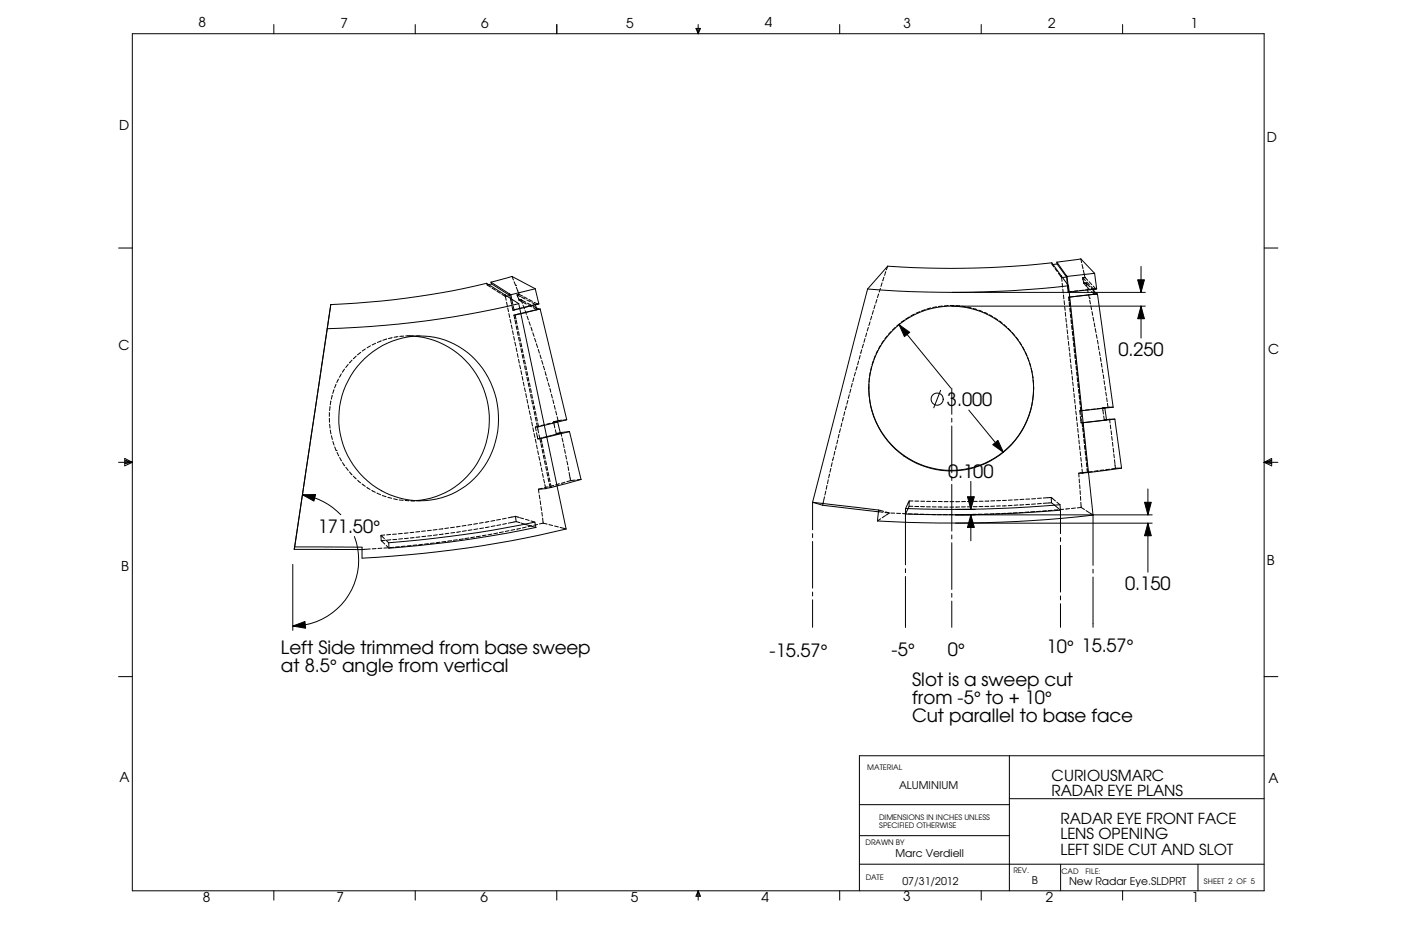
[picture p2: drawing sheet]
<svg xmlns="http://www.w3.org/2000/svg" width="457mm" height="305mm" viewBox="0 0 457 305" stroke-linecap="round" stroke-linejoin="round" font-family="sans-serif">
<g fill="none" stroke="#000" stroke-width=".33">
<path d="M43.2 11h369.3v279.7h-369.3zM89.4 8v3M135.5 8v3M181.7 8v3M227.1 9.3h1.5l-.8 1.7zM227.5 9.3l.3 1.7M227.8 8v3M228.3 9.3l-.5 1.7M274 8v3M320.2 8v3M366.4 8v3M38.7 80.9h4.5"/>
<path d="M108 99.4l-12 79.9M108 99.4l-1.2 7.9M158.8 92.5a264.9 264.9 0 0 1-50.8 6.9M158.8 92.5l.2 .5M158.8 92.5l6 3.8M159 93l1.1 .7M160.2 92.1l6.1 3.8M160.2 92.1l.2 .6M160.4 92.7l-1.4 .3M160.4 92.7l6 3.7M160.6 94l1.1 .7M162.2 95l1.1 .7"/>
<path d="M163.8 96.1l1.1 .7M164.8 96.3l.1 .5M164.8 96.3h.1M164.8 96.3l4.5 2.8M164.9 96.8l.3 1.2M165.3 98.6l.3 1.3M166.3 95.9h.1M166.3 95.9l.1 .5M166.3 95.9l.4 .3M166.4 96.4l-1.5 .4M166.4 96.4l.6 2.9M166.7 96.2l.6 3.1"/>
<path d="M167.1 90.2l-6.9 1.9M167.1 99.9l.3 1.3M167.1 90.2l.5 1.2M167.1 90.2l7.6 4M167.5 99.9l.3 1.3M167.8 91.9l.5 1.2M168.3 93.1h.1M168.5 93.7l.9 2.4M168.7 96.2l1.1 .6M168.7 96.2l.2 .5M168.9 96.7l.3 .8M169.2 97.5l.2 .5 .7-.2"/>
<path d="M169.2 97.5l.9 .3M169.3 99.1a302.5 302.5 0 0 1-62.5 8.2M169.3 99.1l15.4 73.5M169.4 96.1h.1M169.4 96l1.1 .6M169.4 98l1.1 .6M169.4 96.1l-.7 .1M169.4 96.1l-.5 .6M170.1 97.8l.4 1.2M170.1 97.8l1.5 .8M170.2 97l1.2 .6M170.6 98.6l1.2 .6"/>
<path d="M170.7 99.6l.5 1.2M170.9 96.9l1.1 .6M171.9 97.9l1.2 .6M172.1 98.9l1.2 .6M172.3 100l-1.2 .3M172.3 99.5l1.2 .6M172.6 97.7l1.1 .6M173.6 98.8l1.2 .6M173.8 99.8l2 1.1M174.3 98.6l1.1 .6M174.7 94.2l-8 2M174.7 94.2l1.2 5"/>
<path d="M174.8 99.4l-1.9 .4M174.8 99.4l.3 1.6M175.4 99.2l-.6 .2M175.9 99.2l-8.1 2M175.9 99.2h-.5M283.1 94.3l-17.9 69.6M285.6 99.5l-.4 1.3M286.2 97.7l-.4 1.2M286.7 95.9l-.4 1.2M287.3 94.1l-.4 1.2M287.9 92.3l-.4 1.2M288.5 90.5l-.4 1.2"/>
<path d="M289.1 88.6l-.4 1.3M289.7 86.9l-.4 1.2M289.7 86.9l-6.6 7.4M307.5 99.9l-1.3 .1M309.4 99.7l-1.3 .1M310 99.7h1.3M310.6 95.4h63.2M310.6 99.9h63.2M312 99.7l1.2 .1M313.8 99.9l1.3 .2M343.2 85.8a300 300 0 0 1-53.5 1.1M343.2 85.8l.2 .6"/>
<path d="M343.2 85.8l3.2 4.3M343.4 86.4l.5 .7M344.3 87.6l.8 1M344.9 85.6l3.1 4.3M344.9 85.6l.1 .5M345 86.1l-1.6 .3M345 86.1l3.1 4.3M345.4 89.2l1.1 1.4M346.4 90.1l.1 .5M346.4 90.1h.1M346.4 90.1l2.3 3.2M346.5 90.6l.1 1.2"/>
<path d="M346.6 92.5l.2 1.2M346.8 94.4l.2 1.2M347 96.3l.2 1.2M347.3 98.1l.1 1.3M348 89.9h.1M348 89.9l.1 .5M348 89.9l.2 .3M348.1 90.4l-1.6 .2M348.1 90.4l.3 3.6M348.2 90.2l.6 5.1M348.4 94l.2 1.3M348.7 93.3a339 339 0 0 1-65.6 1"/>
<path d="M348.7 93.3l8 74.8M348.7 97l.2 1.2M348.7 97h.3M348.9 98.7l.1 1.2M349 97l.1 1.2M349.1 96.9l-.4 .1M349.1 96.9l-.1 .1M349.1 98.7l.2 1.2M349.8 95.1l-1.2 .2M351.7 94.9l-1.3 .1M352.7 84.5l-7.8 1.1M352.7 84.5l.3 1.2"/>
<path d="M352.7 84.5l4.5 4.7M353.1 86.3l.3 1.3M353.3 90.6l.1 .1M353.3 90.6l.1 .5M353.4 90.7l.8 .9M353.4 91.1l.2 .9M353.5 88.2l.5 2.4M353.6 94.7l-1.3 .1M353.6 92l.5 .4h.4M353.6 92l.1 .5M353.7 92.5l.8 .9M354 90.6h-.7"/>
<path d="M354 90.6l-.6 .5M354.1 90.5l.9 1M354.5 92.4l.2 1.2M354.5 92.4l-.8 .1M354.5 92.4l1.1 1.2M354.7 92l.8 1M354.8 94.2l.3 1.3M354.9 93.8l.9 .9M355.2 96.1l.3 1.2M355.4 91.9l.9 1M355.5 94.5l-1.3 .1M355.5 97.3h.1"/>
<path d="M355.6 98l.3 1.2M356 99.8l.2 1.2M356 93.4l.9 1M356.1 94l1.8 1.9M356.2 95.1l.9 1M356.7 93.3l.9 1-.7 .1M356.9 94.4h.1M356.9 94.4l.2 1.6M357.1 96l-8 .9M357.1 96v.1M357.2 89.2l-9 1M357.2 89.2l.7 5.1"/>
<path d="M357.9 94.3l-1.8 .1M357.9 94.3l-9.3 1M357.9 95.9l-.8 .2M357.9 95.9h.2M358.1 95.9l-9 1M358.1 95.9l5.2 37M371.3 91.3h2.2l-1.1 4.1zM372.4 99.9l1.1 4.1h-2.2zM372.4 87v8.4M372.4 99.9v10.4M412.5 80.9h4.5M106.8 107.3l-10.6 71.2"/>
<path d="M113.6 118.9l-.8 1M114.9 117.5l-.9 .9M116.2 116.2l-.9 .9M116.8 115.7l-.1 .1M117.7 115l-.9 .7M119 117a25.4 25.4 0 0 1 42.4 11.2 26.9 26.9 0 0 1-17.3 34.2 26.8 26.8 0 0 1-30.2-12.9 26.8 26.8 0 0 1 5.1-32.5zM119.3 113.9l-1.1 .7M120.9 112.9l-1.1 .6M122.6 112l-1.1 .6M124.3 111.3l-1.2 .5M124.3 111.3h.1M126.2 110.6l-1.3 .4"/>
<path d="M128 110.2l-1.3 .3M129.9 109.9l-1.3 .2M131.7 109.7l-1.2 .1M132.4 109.6l2.3 .1M133.1 109.6h2M135.3 109.7a27.3 27.3 0 0 1 23.7 20.9 27.3 27.3 0 0 1-12 29.3l-1.5 .8a24.1 24.1 0 0 1-9.5 2.6M135.8 109.6h1.2M165.7 100.5l.2 1.2M166.1 102.4l.2 1.2M166.5 104.2l.3 1.3M166.9 106.1l.2 1.2M167.3 107.9l.2 1.3"/>
<path d="M167.6 109.8l.3 1.2M167.7 102.8l.3 1.3M167.8 101.2h-.4M168 111.7l.3 1.2M168.1 104.5l.2 1.2M168.1 102.8l.3 1.3M168.4 106.4l.3 1.2M168.4 104.4l.3 1.3M168.4 113.5l.3 1.3M168.6 100.9l-1.2 .3M168.8 108.2l.3 1.3M168.8 115.4l.3 1.2"/>
<path d="M168.8 106.3l.3 1.3M169.2 110.1l.3 1.2M169.2 117.3l.3 1.2M169.2 108.2l.3 1.2M169.6 119.1l.3 1.3M169.6 110.1l.3 1.2M169.6 112l.3 1.2M170 113.8l.3 1.3M170 111.9l.3 1.3M170.4 115.7l.2 1.2M170.4 113.8l.2 1.2M170.4 100.4l-1.2 .4"/>
<path d="M170.8 117.6l.3 1.2M170.8 115.7l.2 1.2M171.2 117.5l.3 1.2M171.2 119.4l.3 1.2M171.4 101.4l.4 1.2M171.6 119.4l.2 1.2M172 103.2l.4 1.2M172.6 105l.5 1.2M173.3 106.8l.4 1.2M173.9 108.6l.4 1.2M174 100.4l1.2 .6M174.5 110.4l.4 1.2"/>
<path d="M175 112.2l.5 1.2M175.1 101l-7.4 1.9 .4-.1M175.1 101h.1M175.6 114l.4 1.2M175.8 100.9l-.6 .1M176.2 115.8l.4 1.3M176.3 100.8l8.7 36.2-9.2 2.3M176.3 100.8l-8.2 2M176.3 100.8l-.5 .1M176.8 117.6l.4 1.3M177.3 119.5l.4 1.2M279.7 119.6l-.4 1.3"/>
<path d="M280.2 117.8l-.3 1.2M280.7 116l-.3 1.2M281.2 114.1l-.3 1.3M281.8 112.3l-.4 1.2M282.3 110.5l-.4 1.2M282.8 108.7l-.3 1.2M283.4 106.8l-.4 1.2M283.9 105l-.4 1.2M284.4 119.7l-.3 1.2M284.5 103.2l-.4 1.2M284.9 117.9l-.3 1.2M285 101.3l-.4 1.3"/>
<path d="M285.6 116.1l-.4 1.2M286.4 114.4l-.5 1.1M287.4 112.7l-.7 1.1M288.4 111.1l-.7 1M289.6 109.6l-.8 1M290.8 108.2l-.9 .9M292.2 106.8l-.9 .9M293.4 106l3.5 2.5-1.8 1.4zM293.4 106l16.9 20.7M293.6 105.6l-.9 .8M295.1 104.4l-1 .8M296.8 103.4l-1.1 .7"/>
<path d="M298.4 102.5l-1.1 .6M300.1 101.7l-1.1 .5M301.9 101l-1.2 .5M303.7 100.5l-1.2 .3M305.6 100.1l-1.2 .3M315.7 100.2l1.2 .3M317.6 100.7l1.2 .3M319.4 101.2l1.2 .5M321.1 101.9l1.2 .6M322.9 102.7l1.1 .7M324.5 103.7l1.1 .7M326.1 104.7l1 .8"/>
<path d="M327.6 105.9l.9 .9M329 107.2l.9 .9M330.4 108.6l.8 .9M331.6 110l.8 1M332.7 111.5l.7 1.1M333.7 113.2l.6 1.1M334.6 114.9l.5 1.1M335.4 116.6l.4 1.2M336 118.4l.3 1.2M347.4 100l.2 1.3M347.6 101.9l.2 1.3M347.9 103.8l.1 1.3"/>
<path d="M348.1 105.7l.1 1.3M348.2 107.6l.2 1.3M348.4 109.5l.2 1.3M348.7 111.4l.1 1.3M348.9 113.3l.1 1.3M349.1 115.2l.1 1.3M349.1 100.6l.2 1.3M349.3 117.1l.1 1.3M349.3 102.5l.2 1.3M349.3 100.6l.2 1.3M349.5 119l.1 1.3M349.5 104.4l.1 1.2"/>
<path d="M349.5 102.5l.2 1.3M349.7 106.3l.1 1.2M349.7 104.4l.1 1.2M349.9 106.3l.2 1.2M349.9 108.2l.2 1.2M350.1 108.2l.2 1.2M350.1 110.1l.2 1.2M350.3 111.9l.2 1.3M350.4 110.1l.1 1.2M350.5 113.8l.1 1.3M350.5 111.9l.2 1.3M350.7 113.8l.2 1.3"/>
<path d="M350.7 115.7l.2 1.3M350.9 117.6l.2 1.3M350.9 115.7l.2 1.3M351.2 119.5l.1 1.3M351.2 117.6l.1 1.3M351.4 119.5l.1 1.3M356.4 101.7l.2 1.2M356.7 103.5l.3 1.3M357.1 105.4l.2 1.3M357.4 107.3l.3 1.2M357.8 109.2l.2 1.2M358.1 111l.3 1.3"/>
<path d="M358.4 112.9l.2 1.3M358.8 114.8l.2 1.2M359.1 116.7l.2 1.2M359.4 118.5l.2 1.3M107.5 136.5v1.3M107.5 134.6v1.3M107.6 138.4l.1 1.3M107.7 132.8l-.1 1.2M108 130.9l-.2 1.2M108.4 129l-.3 1.3M109 127.2l-.4 1.2M109.6 125.4l-.4 1.2"/>
<path d="M110.4 123.7l-.5 1.1M111.4 122l-.7 1.1M112.4 120.4l-.7 1.1M170 121l.3 1.2M170.4 122.9l.2 1.2M170.8 124.7l.2 1.2M171.2 126.6l.3 1.2M171.6 121.3l.2 1.2M171.6 128.4l.2 1.3M172 123.1l.2 1.3M172 130.3l.2 1.3M172 121.2l.2 1.3"/>
<path d="M172.3 132.2l.3 1.2M172.3 123.1l.3 1.2M172.4 125l.2 1.2M172.7 134l.3 1.3M172.8 126.9l.2 1.2M172.8 125l.2 1.2M173.1 128.7l.3 1.3M173.1 135.9l.3 1.3M173.1 126.8l.3 1.3M173.5 130.6l.3 1.2M173.5 137.8l.3 1.2M173.5 128.7l.3 1.2"/>
<path d="M173.9 139.6l.3 1.3M173.9 130.6l.3 1.2M173.9 132.5l.3 1.2M174.3 134.3l.3 1.3M174.3 132.4l.3 1.2M174.7 136.2l.3 1.2M174.7 134.3l.3 1.2M174.7 139.4l.3 1.2M175.1 138l.3 1.3M175.1 136.1l.2 1.3M175.4 139.3l.4 2M175.4 139.3l-.7 .1"/>
<path d="M175.5 138l.3 1.3M175.8 139.3h-.4M175.9 139l-1.2 .4M177.8 138.6l-1.3 .3M177.9 121.3l.3 1.2M178.4 123.1l.3 1.2M178.9 125l.4 1.2M179.5 126.8l.2 1.2M179.6 138.1l-1.2 .3M179.9 128.7l.4 1.2M180.4 130.5l.3 1.2M180.6 137.6l.5 2.1"/>
<path d="M180.9 132.3l.3 1.3M181.4 134.2l.3 1.2M181.8 136l.3 1.2M181.9 137.6l1 3.8M181.9 137.6l-1.6 .4M181.9 137.6l-1.3 .1M182.1 137.2h.1M183.4 137.1l-2.8 .6M185 137l-1.3 .1M274.3 139.9l-.3 1.2M274.7 138l-.3 1.3M275.2 136.2l-.3 1.2"/>
<path d="M275.7 134.4l-.3 1.2M276.2 132.5l-.4 1.2M276.7 130.7l-.3 1.2M277.2 128.8l-.4 1.2M277.7 127l-.4 1.2M278.1 125.1l-.3 1.3M278.6 123.3l-.3 1.2M279.1 121.5l-.3 1.2M283.5 126.6v.1M283.5 125.3a26.9 26.9 0 0 0 26.3 28.2 26.9 26.9 0 0 0 27.5-26.9M283.7 123.4l-.1 1.3M284 121.5l-.2 1.3"/>
<path d="M307 127.4l-2.3 5.7M310.6 126.7v8.5M310.6 136.5v1.3M310.6 139v15.3M316.1 133.8l11.3 13.8M336.5 120.2l.3 1.3M336.8 121.5h.1M336.9 122.1l.2 1.3M337.1 124l.2 1.3M337.3 125.3v1.3M337.3 126.6v.1M349.7 120.9l.1 1.2"/>
<path d="M349.9 122.8l.1 1.2M350.1 124.7l.1 1.2M350.3 126.6l.1 1.2M350.5 128.4l.1 1.3M350.7 130.3l.1 1.3M350.9 132.2l.1 1.3M351.1 134.2l.1 1.2M351.3 136l.1 1.3M351.3 121.4l.2 1.3M351.5 137.9l.1 1.3M351.5 123.3l.2 1.3M351.5 121.4l.2 1.3"/>
<path d="M351.7 139.8l.1 1.3M351.7 125.2l.2 1.3M351.7 123.3l.2 1.3M352 127.1l.1 1.3M352 125.2l.1 1.3M352.2 129l.1 1.3M352.2 127.1l.1 1.3M352.3 130.9l.2 1.3M352.4 129l.1 1.3M352.4 134.1h.5M352.4 134.1l.1 1.2M352.6 132.8l.3 3.3"/>
<path d="M352.6 130.9l.1 1.3M352.6 135.9l.2 2.1h.7M352.8 132.8l.1 1.3M353 136.7l.3 2.5M353.3 139.7l.1 1.2M353.4 138l.1 1.2M353.5 139.7l.2 1.2M353.6 133.9l-1.2 .2M355.5 133.7l-1.3 .1M357.4 133.5l-1.2 .1M359.7 120.4l.2 1.3M359.8 133.1h.8"/>
<path d="M359.8 133.1l.3 2M360 122.3l.2 1.3M360.2 135.8l.2 1.2M360.3 124.2l.2 1.2M360.4 137h.7M360.5 133.1l-2.4 .3M360.6 133.1v.1M360.6 133.2l.5 3.8M360.6 126.1l.2 1.2M360.8 128l.3 1.2M361.1 137l-7.6 .9M361.1 129.8l.2 1.3"/>
<path d="M361.4 131.7l.2 1.2M361.6 132.9l-1.8 .2M362.1 136.8l.1 1.2M362.1 136.8l-1.7 .2M362.3 138.7l.2 1.3M363.3 132.9l-10.4 1.2M363.3 132.9h-1.7M363.8 136.8l2.2 16M363.8 136.8l-10.3 1.2M363.8 136.8h-1.7M38.7 150.9h4.5M40.7 149.6l2.5 1.3-2.5 1.1z"/>
<path d="M40.7 150.2l2.5 .7M40.7 150.5l2.5 .4M43.2 150.9l-2.5 .3M107.8 140.3l.2 1.3M108.2 142.2l.3 1.2M108.6 144.1l.4 1.1M109.2 145.8l.5 1.2M109.7 147h.1M110 147.6l.5 1.2M110.8 149.3l.6 1.1M111.8 151l.7 1M112.9 152.5l.7 1"/>
<path d="M114 154l.9 1M115.3 155.4l.9 .9M116.7 156.7l1 .9M118.2 157.9l1 .8M119.7 159l1.1 .7M174.3 141.5l.3 1.2M174.7 143.3l.3 1.3M175.1 145.2l.2 1.3M175.1 141.2l.4 2M175.5 147.1l.2 1.2M175.7 159.7l.2 1.2M175.8 159.6l-.1 .1"/>
<path d="M175.9 149l.2 1.2M175.9 141.9l.3 1.3M176.2 143.2l.2 1.2M176.2 143.2h-.7M176.3 150.8l.2 1.3M176.5 144.8l.3 1.2M176.6 143.1l-.4 .1M176.6 143.1l.2 1.3M176.7 152.7l.2 1.2M176.7 142.9l-1.2 .3M176.9 146.7l.3 1.2M176.9 144.8l.3 1.2"/>
<path d="M177 159.3l-1.2 .3M177 154.6l.3 1.2M177.3 148.5l.2 1.3M177.3 146.6l.2 1.3M177.4 156.4l.3 1.2M177.7 150.4l.3 1.2M177.7 148.5l.2 1.2M177.8 158.2l.3 1.2M178.1 150.4l.3 1.2M178.1 152.3l.3 1.2M178.5 154.1l.2 1.3M178.5 152.2l.2 1.3"/>
<path d="M178.9 156l.2 1.2M178.9 154.1l.2 1.2M178.9 158.9l-1.3 .3M179.2 157.9l.3 1.2M179.2 156l.3 1.2M179.5 159.1l-3.8 .6M179.6 157.8l.3 1.3M179.9 159.1h-.4M180.7 158.4l-1.2 .3M181.2 140.3l.3 1.2M182.5 157.9l-1.2 .3M182.9 141.4l-5.8 1.4"/>
<path d="M182.9 141.4l-1.4 .1M183 141.1l.3 1.3M183 141.1l-1.5 .4M183.4 143l.3 1.2M183.9 144.8l.2 1.3M184.2 146.7l.3 1.3M184.4 157.4l-1.2 .3M184.6 148.6l.3 1.2M185 150.5l.3 1.2M185.4 152.3l.2 1.2M185.7 154.2l.2 1.2M185.8 140.8l-9.2 2.3"/>
<path d="M185.8 140.8l3.8 15.7M185.8 140.8l-2.8 .3M186 155.6l.2 1.2-1.2 .4M187.7 156.7l-1.5 .1M189.6 156.5l-9.7 2.6M189.6 156.5l-1.3 .1M269.9 158.4l-.3 1.3M270.3 156.5l-.3 1.3M270.7 154.7l-.3 1.3M271.1 152.9l-.3 1.2M271.6 151l-.3 1.2M272 149.1l-.3 1.3"/>
<path d="M272.5 147.3l-.3 1.2M272.9 145.5l-.3 1.2M273.4 143.6l-.3 1.2M273.8 141.7l-.3 1.3M310.6 155.5v1.3M310.6 158.1v15.2M316.8 157.1v9.1M324 145.1l1.7-1.4 1.7 3.9zM351.9 141.7l.1 1.3M352 154.4l.1 1.3M352 154.4h1.3M352.1 143.6l.1 1.3"/>
<path d="M352.2 156.3l.1 1.3M352.3 145.5l.1 1.3M352.3 158.2l.1 1.3M352.5 147.4l.1 1.3M352.7 149.3l.1 1.2M352.9 151.2l.2 1.2M353.1 153.1l.1 1.3M353.3 154.2l-1.3 .2M353.5 141.6l.2 1.2M353.7 143.5l.2 1.2M353.7 141.6l.2 1.2M353.9 143.5l.2 1.2"/>
<path d="M353.9 145.4l.1 1.2M354.1 147.2l.1 1.3M354.1 145.4l.1 1.2M354.3 149.1l.2 1.3M354.3 147.2l.2 1.3M354.5 151l.2 1.3M354.5 149.1l.2 1.3M354.6 154.1l-1.3 .1M354.7 153l.2 1.2M354.8 151l.1 1.3M354.9 154.2l-1.6 .2M354.9 153l.2 1.2"/>
<path d="M356.4 153.9l-1.2 .1M358.4 153.6l-1.3 .2M360.2 153.4l-1.2 .1M362.1 153.1l-1.3 .2M362.6 140.6l.2 1.3M362.8 142.5l.2 1.2M363.1 144.4l.1 1.2M363.3 146.3l.1 1.2M363.4 147.5h.1M363.5 148.2l.1 1.2M363.7 150l.2 1.3M363.9 151.6l.1 1.2"/>
<path d="M364 152.8l-1.2 .2M366 152.8l-11.1 1.4M366 152.8h-2M374.6 159.6v8.4M412.5 150.9h4.5M412.5 150.9l2.5 .3M412.5 150.9l2.5-1.3v2.4zM415 150.5l-2.5 .4M415 150.2l-2.5 .7M96 179.3l22.2 .1M96.2 178.5l-.2 .8M98.7 161.5l4.3-.1-.6 2.1z"/>
<path d="M98.7 161.5a22.2 22.2 0 0 1 12.5 6.5M115.7 175.1a21.6 21.6 0 0 1-20.2 29.2M119.4 179.2l-1.3 .1M120.8 179.2h-1.3M121.3 160.1l1.2 .6M122.7 179l-1.2 .1M123 160.9l1.2 .6M124.3 174.7l.1 1.7 1.2-.1M124.3 174.7l1.1 1.1M124.4 176.4l1.2 1.1M124.6 178.9l-1.2 .1M124.8 161.7l1.2 .4"/>
<path d="M125.6 174.6l-1.3 .1M125.9 176.2l.9 .9M126 178l1 .9M126.5 178.8l-1.2 .1M126.6 162.3l1.2 .3M126.8 177.1l.2 1.8M127.5 174.4l-1.3 .1M127.6 176.1l-1.3 .2M128.4 162.8l1.3 .3M128.4 178.6l-1.2 .1M129.4 174.3l-1.3 .1M129.5 176l-1.3 .1"/>
<path d="M130.3 163.2l1.3 .1M130.3 178.4l-1.2 .1M131.3 174.1l-1.3 .1M131.4 175.8l-1.3 .1M132.2 163.3l1.3 .1M132.2 178.2l-1.3 .2M133.2 173.9l-1.3 .1M133.3 175.6l-1.3 .2M134.1 178.1l-1.3 .1M135 173.7l-1.2 .1M135.1 175.4l-1.2 .2M135.4 163.4h-1.2"/>
<path d="M136 163.4h1.2M136 177.8l-1.3 .2M136.9 173.5l-1.2 .1M137 175.2l-1.2 .1M137.9 177.6l-1.2 .2M138.9 173.3l-1.3 .1M138.9 175l-1.2 .1M139.8 177.4l-1.3 .2M140.8 173.1l-1.3 .1M140.8 174.8l-1.2 .1M141.7 177.2l-1.3 .1M142.6 172.8l-1.2 .2"/>
<path d="M142.7 174.5l-1.3 .2M143.6 177l-1.3 .1M144.5 172.6l-1.2 .1M144.6 174.3l-1.3 .2M145.5 176.7l-1.3 .2M146.4 172.3l-1.2 .2M146.5 174l-1.3 .2M147.4 176.4l-1.3 .2M148.3 172l-1.3 .2M148.4 173.8l-1.3 .1M149.2 176.1l-1.2 .2M150.2 171.7l-1.3 .3"/>
<path d="M150.2 173.5l-1.2 .2M151.1 175.9l-1.2 .2M152.1 171.4l-1.3 .3M152.1 173.2l-1.2 .2M153 175.6l-1.3 .2M153.9 171.2l-1.2 .2M154 172.9l-1.2 .2M154.9 175.3l-1.3 .2M155.8 170.9l-1.2 .2M155.9 172.6l-1.3 .2M156.8 175l-1.3 .2M157.7 170.5l-1.2 .2"/>
<path d="M157.8 172.3l-1.3 .2M158.6 174.6l-1.2 .2M159.6 170.2l-1.3 .2M159.6 172l-1.2 .2M160.5 174.3l-1.2 .2M161.5 169.8l-1.3 .3M161.5 171.6l-1.2 .2M162.4 173.9l-1.3 .3M163.3 169.5l-1.2 .2M163.4 171.2l-1.3 .3M164.3 173.6l-1.3 .2M165.2 169.1l-1.2 .3"/>
<path d="M165.3 170.9l-1.3 .2M165.8 169l2.4-.5 .2 1.7M166.1 173.2l-1.2 .2M168 172.8l-1.2 .3M168.2 168.5l1.2 .4M168.4 170.2l1.2 .4M168.4 170.2l-2.5 .5M169.6 169l1.3 .3M169.8 172.4l-1.2 .3M170 170.7l4.9 1.4M171.5 169.5l1.2 .3M171.7 172l-1.2 .3"/>
<path d="M173.3 170l1.2 .4M173.6 171.6l-1.3 .3M174.5 170.4a373.5 373.5 0 0 1-47.7 6.7M174.5 170.4l.4 1.7M174.9 172.1a365.6 365.6 0 0 1-47.9 6.8M175.4 171.2l-1.2 .2M176 161.5l.2 1.3M176.3 163.4l.1 1.3M176.5 165.3l.2 1.3M176.8 167.2l.2 1.2M177.1 169.1l.2 1.6M177.3 170.7l1.2 .3"/>
<path d="M177.3 170.7l-1.3 .3M179.1 171.2l1.2 .3M181 171.7l1.2 .3M182.8 172.1l1.9 .5M184.7 172.6a359.7 359.7 0 0 1-66.5 9.6v-3.6l-22-.1M265.2 163.9l21.5 2.6M265.2 163.9l3.3 1M265.2 163.9v9M265.2 174.2v1.2M265.2 176.7v15.2M268.5 164.9l19.7 2.3M268.7 163.6l-.2 1.3"/>
<path d="M269.1 162.1l-.3 1.3M269.5 160.3l-.3 1.2M286.7 166.5l-.4 3.5M286.7 166.5l1.7 .4M287.4 169.3l-1.1 .7M288.8 167.3l1.3 .1M289 168.2l-1.1 .8M289 167l1.2 .4M290.2 167.4l-1.1 .7M290.7 167.4l1.3 .1M292.6 167.5l1.3 .1M294.5 167.6h1.3"/>
<path d="M295.5 167.8v16.5M295.5 165.9v1.9M296.1 164.8l-.6 1.1M296.4 167.7h1.3M296.7 165.2l-1.2 2.6M296.7 165.2h1.2M296.7 163.5l-.6 1.1M296.7 163.5v1.7M296.7 163.5h1.2M298.3 167.7l1.3 .1M298.5 165.3h1.3M298.6 163.5h1.2"/>
<path d="M300.2 167.8h1.3M300.4 165.3l1.3 .1M300.5 163.6h1.3M302.1 167.9h1.3M302.3 165.4h1.3M302.4 163.6h1.3M304 167.9h1.3M304.2 165.4h1.3M304.3 163.6l1.3 .1M305.9 167.9h1.3M306.2 165.4l1.2 .1M306.2 163.7h1.3"/>
<path d="M307.8 167.9h1.3M308.1 165.5h1.2M308.1 163.7h1.3M309.8 167.9h1.2M310 165.5h1.2M310 163.7h1.3M310.6 174.6v1.3M310.6 177.1v15.3M311.7 167.9h1.2M311.8 168h64.2M311.8 170.7h64.2M311.8 166.2h6.5"/>
<path d="M311.9 163.7h1.3M313.1 165.4l-1.2 .1M314.8 167.9h-1.2M315 165.4h-1.2M315.1 163.7h-1.3M315.5 167.9h1.2M315.7 165.4h1.2M315.7 162.1h2.3l-1.2 4.1zM315.7 163.7h1.3M316.8 168l1.2 4.1h-2.3zM316.8 168v8.5M317.4 167.9h1.2"/>
<path d="M317.6 165.4h1.3M317.6 163.6h1.3M319.3 167.8h1.2M319.3 167.8v.1M319.5 165.3h1.3M319.5 163.6h1.3M321.2 167.8h1.3M322.7 165.2l-1.3 .1M322.7 163.5h-1.3M324.3 167.7h-1.2M324.6 165.2h-1.3M324.6 163.4l-1.3 .1"/>
<path d="M326.2 167.6l-1.2 .1M326.5 165.1h-1.3M326.5 163.4h-1.3M328.1 167.5l-1.2 .1M328.4 165.1h-1.3M328.4 163.3h-1.2M330 167.4l-1.2 .1M330.3 164.9l-1.3 .1M330.3 163.2h-1.2M331.9 167.3l-1.2 .1M332.2 164.8l-1.3 .1M332.2 163.1l-1.2 .1"/>
<path d="M333.8 167.2l-1.2 .1M334.1 164.7l-1.3 .1M334.1 162.9l-1.2 .1M335.7 167.1l-1.2 .1M336 164.6l-1.3 .1M336 162.9h-1.2M337.7 167h-1.3M337.9 164.5h-1.3M337.9 162.7l-1.2 .1M339.6 166.8l-1.3 .1M339.8 164.3l-1.3 .1M339.9 162.6h-1.3"/>
<path d="M341.5 166.7l-1.3 .1M341.7 164.2l-1.3 .1M341.8 162.4l-1.3 .1M341.8 162.4l1.2-.1 .2 1.8M343.1 162.3l1.3 1.2M343.2 164.1l2.9 2.4M343.2 164.1l-1.3 .1M343.4 166.5l-1.3 .1M344.9 163.9l1 .8M345.2 166.4l-1.2 .1M345.9 164.7a404.2 404.2 0 0 1-50.4 1.2M345.9 164.7l.2 1.8"/>
<path d="M346.1 166.5a419.1 419.1 0 0 1-50.6 1.3M346.1 166.5v7.7M346.1 175.4v1.3M346.1 178v15.2M347.1 166.2l-1.2 .1M349 166l-1.2 .1M350.9 165.8l-1.2 .1M352.5 160.1l.1 1.3M352.6 162l.1 1.3M352.7 163.9l.1 1.7M352.8 165.6l-1.2 .1M352.8 165.6l1.1 .7"/>
<path d="M354.4 166.6l1.1 .7M355.6 167.4l1.1 .7M356.7 168.1a411.1 411.1 0 0 1-70.4 1.9M356.7 168.1v16.4M373.5 163.9h2.2l-1.1 4.1zM374.6 170.7l1.1 4.1h-2.2zM374.6 170.7v16M95.5 184.2v21.5M265.2 193.2v1.3M265.2 195.7v9M295.5 185.6v1.3M295.5 188.1v16.6"/>
<path d="M310.6 193.6v1.3M310.6 196.2v8.5M346.1 194.5v1.2M346.1 197v7.7M356.7 185.8v1.2M356.7 188.3v16.4M95.5 204.3l4-1.5 .2 2.2zM38.7 220.8h4.5M412.5 220.8h4.5M329.4 246.6v44.1M412.5 246.6h-132v44.1M280.5 272.7h48.9"/>
<path d="M280.5 262.6h48.9M329.4 260.6h83.1M89.4 290.7v3.1M135.5 290.7v3.1M181.7 290.7v3.1M227.8 290.7v3.1M227.8 290.7l.8 1.8h-1.5zM227.8 290.7l-.3 1.8M227.8 290.7l.5 1.8M274 290.7v3.1M280.5 282h132M320.2 290.7v3.1"/>
<path d="M346.1 282v8.7M366.4 290.7v3.1M390.9 282v8.7"/>
<circle cx="305.8" cy="130.2" r="1.98"/>
<circle cx="310.4" cy="126.8" r="26.9"/>
</g>
<path d="M371.3 91.3h2.2l-1.1 4.1zM372.4 99.9l1.1 4.1h-2.2zM293.4 106l3.5 2.5-1.8 1.4zM324 145.1l1.7-1.4 1.7 3.9zM98.7 161.5l4.3-.1-.6 2.1zM316.8 168l1.2 4.1h-2.3zM315.7 162.1h2.3l-1.2 4.1zM373.5 163.9h2.2l-1.1 4.1zM374.6 170.7l1.1 4.1h-2.2zM95.5 204.3l4-1.5 .2 2.2z" fill="#000"/>
<g font-size="6">
<text x="365" y="116.2">0.250</text>
<text x="309" y="132.6">3.000</text>
<text x="309.4" y="155.9">0.100</text>
<text x="103.7" y="173.9">171.50°</text>
<text x="367.2" y="192.6">0.150</text>
<text x="91.7" y="213.4">Left Side trimmed from base sweep</text>
<text x="251.1" y="214.5">-15.57°</text>
<text x="291" y="214.2">-5°</text>
<text x="309.3" y="214.2">0°</text>
<text x="341.5" y="212.9">10° 15.57°</text>
<text x="91.7" y="219.4">at 8.5° angle from vertical</text>
<text x="297.6" y="223.8">Slot is a sweep cut</text>
<text x="297.6" y="229.7">from -5° to + 10°</text>
<text x="297.6" y="235.7">Cut parallel to base face</text>
</g>
<g font-size="5">
<text x="343.2" y="254.8">CURIOUSMARC</text>
<text x="343.2" y="259.8">RADAR EYE PLANS</text>
<text x="346.1" y="269">RADAR EYE FRONT FACE</text>
<text x="346.1" y="273.9">LENS OPENING</text>
<text x="346.1" y="278.9">LEFT SIDE CUT AND SLOT</text>
</g>
<g font-size="4.4">
<text x="64.8" y="8.9">8</text>
<text x="111.1" y="9">7</text>
<text x="157" y="9">6</text>
<text x="204.4" y="9.1">5</text>
<text x="249.6" y="8.8">4</text>
<text x="294.9" y="9">3</text>
<text x="342.1" y="9.3">2</text>
<text x="388.5" y="9.3">1</text>
<text x="38.9" y="42.4">D</text>
<text x="413.4" y="46.5">D</text>
<text x="38.7" y="114.3">C</text>
<text x="413.9" y="115.6">C</text>
<text x="413.4" y="184.5">B</text>
<text x="39.6" y="186.3">B</text>
<text x="39" y="255.3">A</text>
<text x="413.9" y="255.5">A</text>
<text x="66.2" y="294.2">8</text>
<text x="109.9" y="294.3">7</text>
<text x="156.8" y="294.2">6</text>
<text x="205.9" y="294.2">5</text>
<text x="248.5" y="294.2">4</text>
<text x="294.7" y="294.1">3</text>
<text x="341.3" y="294.3">2</text>
<text x="388.8" y="294.4">1</text>
</g>
<g font-size="3.5">
<text x="293.5" y="257.5">ALUMINIUM</text>
<text x="292.2" y="279.6">Marc Verdiell</text>
<text x="294.5" y="288.7">07/31/2012</text>
<text x="336.8" y="288.3">B</text>
<text x="348.9" y="289">New Radar Eye.SLDPRT</text>
</g>
<g font-size="2.5">
<text x="283" y="251.4">MATERIAL</text>
<text x="286.9" y="267.8">DIMENSIONS IN INCHES UNLESS</text>
<text x="282.4" y="275.6">DRAWN BY</text>
<text x="286.9" y="270.2">SPECIFIED OTHERWISE</text>
<text x="282.5" y="287.2">DATE</text>
<text x="330.8" y="285">REV.</text>
<text x="346.4" y="285.1">CAD</text>
<text x="354.2" y="285.1">FILE:</text>
<text x="392.9" y="288.6">SHEET 2 OF 5</text>
</g>
</svg>
